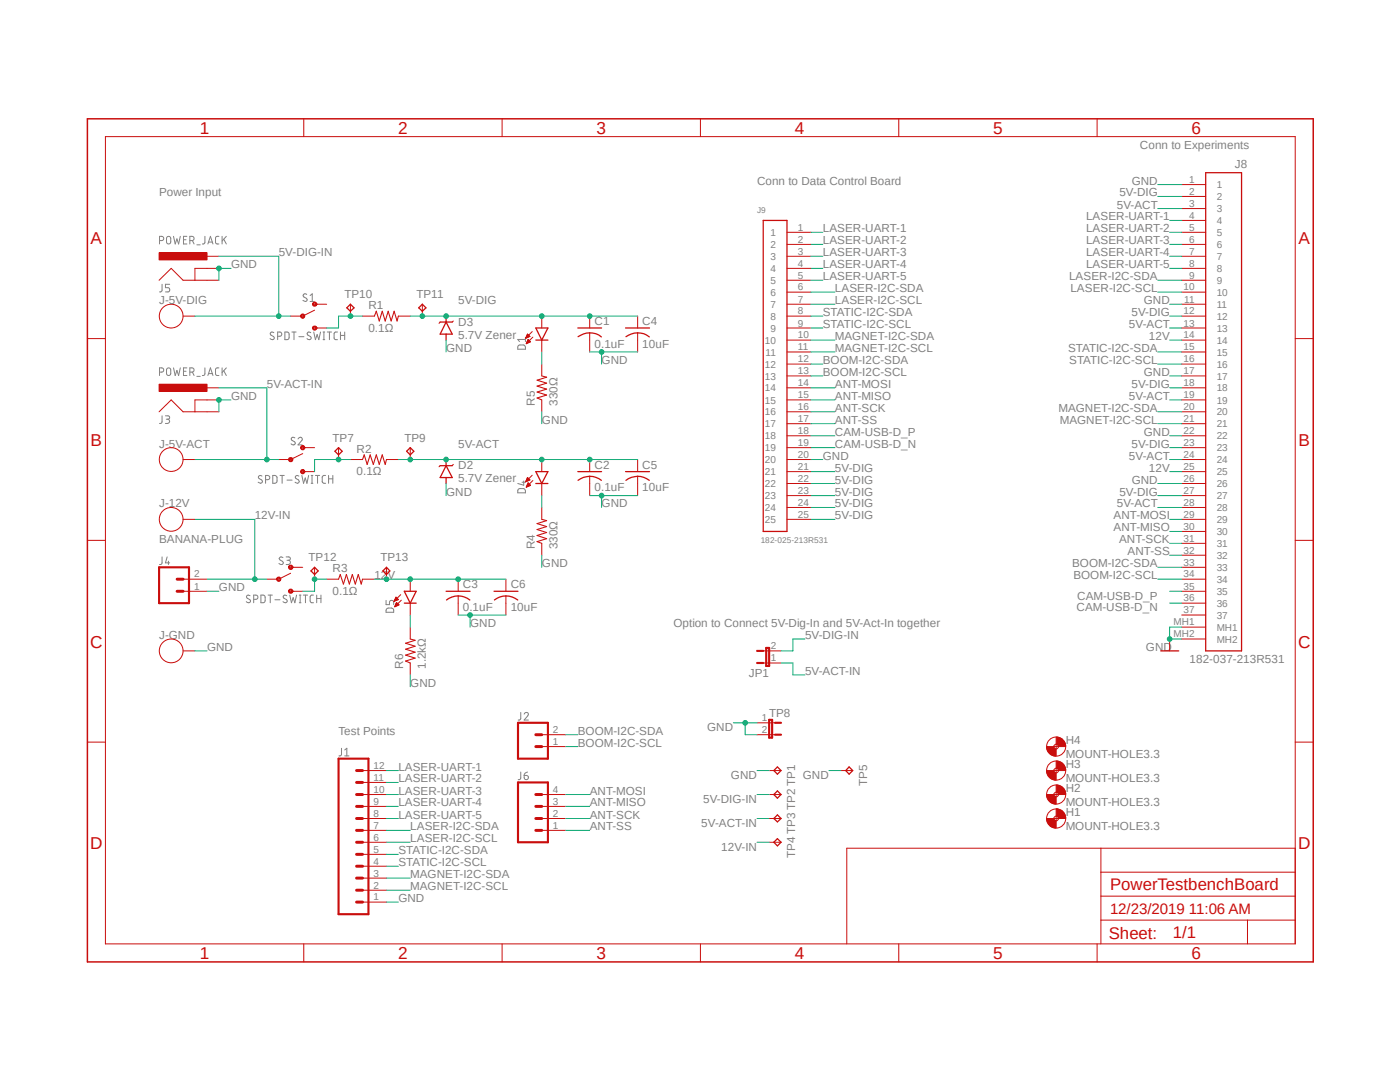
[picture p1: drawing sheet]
<svg xmlns="http://www.w3.org/2000/svg" width="279mm" height="216mm" viewBox="0 0 279 216" stroke-linecap="round" stroke-linejoin="round" font-family="sans-serif">
<path d="M16.9 23.4l245.5 169.1M262.4 23.4l-245.5 169.1" fill="none" stroke="#fff" stroke-width=".2"/>
<g fill="none" stroke="#808080" stroke-width=".2">
<path d="M31.8 48h.5a.42 .42 0 0 0 .4-.4 .42 .42 0 0 0-.4-.4h-.5v1.5M32.3 56.7v1.2a.38 .38 0 0 1-.5 .4M33.3 47.4a.43 .43 0 0 1 .5-.2 .43 .43 0 0 1 .3 .4v.7a.42 .42 0 0 1-.4 .4 .42 .42 0 0 1-.5-.4zM33.9 56.7h-.9v.7h.5a.43 .43 0 0 1 .4 .4 .43 .43 0 0 1-.4 .5h-.5M34.6 47.2l.4 1.5 .3-1 .3 1 .4-1.5M36.6 47.8h.5M37.3 47.2h-.7v1.5h.7M37.9 48h.4a.42 .42 0 0 0 .4-.4 .42 .42 0 0 0-.4-.4h-.4v1.5M38.4 48l.3 .7M39.3 48.9h.7M40.9 47.2v1.1a.38 .38 0 0 1-.5 .4M41.5 48.7l.5-1.5 .5 1.5"/>
<path d="M41.6 48.3h.8M43.7 47.2h-.5l-.2 .3 .1 1 .6 .2M44.3 47.2v1.5M44.7 47.8l.5 .9M45.2 47.2l-.9 .9M61.2 58.8a.38 .38 0 0 0-.6-.1 .38 .38 0 0 0 .1 .6l.4 .2a.34 .34 0 0 1 .2 .4 .34 .34 0 0 1-.3 .3l-.5-.3M61.9 59l.4-.4v1.6M31.8 74.3h.5a.42 .42 0 0 0 .4-.5 .42 .42 0 0 0-.4-.4h-.5v1.5M33.3 73.6a.43 .43 0 0 1 .5-.2 .43 .43 0 0 1 .3 .4v.7a.42 .42 0 0 1-.4 .4 .42 .42 0 0 1-.5-.4zM34.6 73.4l.4 1.5 .3-1 .3 1 .4-1.5M36.6 74.1h.5M37.3 73.4h-.7v1.5h.7"/>
<path d="M37.9 74.3h.4a.42 .42 0 0 0 .4-.5 .42 .42 0 0 0-.4-.4h-.4v1.5M38.4 74.3l.3 .6M39.3 75.1h.7M40.9 73.4v1.2a.38 .38 0 0 1-.5 .3M41.5 74.9l.5-1.5 .5 1.5M41.6 74.5h.8M43.7 73.4h-.5l-.2 .3 .1 1.1 .6 .1M44.3 73.4v1.5M44.7 74l.5 .9M45.2 73.4l-.9 .9M54.7 66.4a.42 .42 0 0 0-.5-.1 .42 .42 0 0 0-.3 .3l.2 .3 .5 .2a.34 .34 0 0 1 .1 .4 .34 .34 0 0 1-.3 .3l-.5-.2M55.4 67.1h.4a.42 .42 0 0 0 .5-.4 .42 .42 0 0 0-.5-.4h-.4v1.5"/>
<path d="M56.9 66.3h.6a1.22 1.22 0 0 1 .2 1.3l-.2 .1-.6 .1zM58.3 66.3h.8M58.7 66.3v1.5M59.6 67.2h1.1M61.9 60.2h.8M62 66.4a.42 .42 0 0 0-.4-.1 .42 .42 0 0 0-.3 .3l.2 .3 .4 .2a.34 .34 0 0 1 .2 .4 .34 .34 0 0 1-.3 .3l-.5-.2M62.6 66.3l.3 1.5 .4-1 .3 1 .4-1.5M64.5 66.3h.3M64.5 67.8h.3M64.6 66.3v1.5M65.3 66.3h.9M65.7 66.3v1.5"/>
<path d="M67.4 66.3h-.6l-.1 .3v1l.7 .2M67.9 66.3v1.5M67.9 66.9h.9M68.8 66.3v1.5M103.4 69a1.22 1.22 0 0 1 1.2-.1l.3 .4v.4h-1.6zM104.9 67.7h-1.6l.4 .5M104.9 67.3v.9M32.3 83v1.2a.38 .38 0 0 1-.5 .3M33 83h.5a.34 .34 0 0 1 .4 .3 .34 .34 0 0 1-.4 .4h-.3M33.4 83.7a.42 .42 0 0 1 .5 .4 .42 .42 0 0 1-.5 .4h-.4M52.3 95a.4 .4 0 0 0-.5-.1 .4 .4 0 0 0-.2 .5l.7 .5v.4a.51 .51 0 0 1-.8-.1M53 95.7h.4a.42 .42 0 0 0 .4-.4 .42 .42 0 0 0-.4-.4h-.4v1.5"/>
<path d="M54.4 94.9h.5l.3 .2a1.22 1.22 0 0 1-.1 1.3h-.7zM55.9 94.9h.8M56.3 94.9v1.5M57.3 95.8h1M58.8 87.4a.42 .42 0 0 0-.4-.1 .42 .42 0 0 0-.3 .3l.2 .3 .5 .2a.34 .34 0 0 1 .1 .4 .34 .34 0 0 1-.3 .3l-.5-.2M59.5 87.6a.42 .42 0 0 1 .6-.4 .42 .42 0 0 1 .1 .7l-.7 .9h.8M59.6 95a.42 .42 0 0 0-.4-.1 .42 .42 0 0 0-.3 .3l.2 .3 .5 .3 .1 .3-.3 .3-.5-.2M60.2 94.9l.4 1.5 .3-1 .4 1 .3-1.5M62.1 94.9h.3M62.1 96.4h.3M62.3 94.9v1.5M62.9 94.9h.9"/>
<path d="M63.4 94.9v1.5M65 94.9h-.4l-.3 .3v1.1l.7 .1M65.6 94.9v1.5M65.6 95.5h.8M66.4 94.9v1.5M103.4 97.7a1.22 1.22 0 0 1 1.2-.2l.3 .4v.4h-1.6zM104.2 96.2h.7M104.5 96v.8l-1.2-.3M32.3 111.1v1.2a.38 .38 0 0 1-.5 .3M33.4 111.1l-.4 1.2h.9M33.6 112v.6M49.9 118.9a.42 .42 0 0 0-.4-.1 .42 .42 0 0 0-.3 .3l.2 .3 .4 .2a.34 .34 0 0 1 .2 .4 .34 .34 0 0 1-.3 .3l-.6-.2"/>
<path d="M50.6 119.6h.5a.42 .42 0 0 0 .4-.4 .42 .42 0 0 0-.4-.5h-.5v1.6M52.1 118.7l.6 .1a1.22 1.22 0 0 1 .2 1.3l-.2 .1-.6 .1zM53.5 118.7h.9M53.9 118.7v1.6M54.9 119.7h1M56.5 111.3a.46 .46 0 0 0-.8 .2l.7 .5a.34 .34 0 0 1 .1 .4 .34 .34 0 0 1-.3 .2l-.5-.2M57.1 111.1h.5a.34 .34 0 0 1 .4 .4 .34 .34 0 0 1-.4 .3h-.3M57.2 118.9a.42 .42 0 0 0-.4-.1 .42 .42 0 0 0-.3 .3l.2 .3 .4 .2a.34 .34 0 0 1 .2 .4 .34 .34 0 0 1-.3 .3l-.5-.2M57.5 111.8a.42 .42 0 0 1 .5 .4 .42 .42 0 0 1-.5 .4h-.4M57.8 118.7l.4 1.6 .3-1 .3 1 .4-1.6M59.7 118.7h.4M59.9 118.7v1.6"/>
<path d="M60.5 118.7h.9M61 118.7v1.6M62.6 118.7l-.5 .1-.2 .3 .1 1 .6 .2M63.2 118.7v1.6M63.2 119.4h.9M64.1 118.7v1.6M77 119.8v.8h.7v-.5a.43 .43 0 0 1 .4-.3 .43 .43 0 0 1 .5 .3v.5M59.7 120.3h.4M77.1 121.5l.4-.2 .9 .1 .1 .1 .1 .7h-1.6zM68.2 149.3v1.2a.38 .38 0 0 1-.6 .3M68.8 150.8h.8M68.8 149.6l.4-.3v1.5"/>
<path d="M103.9 142.2v1.1a.38 .38 0 0 1-.5 .4M103.9 154.1v1.1a.38 .38 0 0 1-.5 .4M104.6 142.5a.43 .43 0 0 1 .4-.3 .43 .43 0 0 1 .5 .3l-.9 1.2h.9M104.6 154.7h.5a.43 .43 0 0 1 .4 .5 .43 .43 0 0 1-.5 .4 .43 .43 0 0 1-.4-.4zM105.3 154.1a.73 .73 0 0 0-.7 .6"/>
</g>
<g fill="none" stroke="#c90d0c" stroke-width=".2">
<path d="M21 27.3h237.5v161h-237.5zM60.6 23.7v3.6M100.2 23.7v3.6M139.8 23.7v3.6M179.4 23.7v3.6M218.9 23.7v3.6M235.8 36.8h4.8M235.8 39.2h4.8M157.1 46.4h4.7M157.1 48.8h4.7M157.1 51.1h4.7M157.1 53.6h4.7"/>
<path d="M157.1 55.9h4.7M157.1 58.3h4.7M235.8 41.6h4.8M235.8 44h4.8M235.8 46.4h4.8M235.8 48.8h4.8M235.8 51.1h4.8M235.8 53.6h4.8M235.8 55.9h4.8M235.8 58.3h4.8M17.4 67.6h3.6M36.5 63.1h2.4"/>
<path d="M41.3 79.8h-2.4v2.4M157.1 60.7h4.7M157.1 63.1h4.7M157.1 65.4h4.7M157.1 67.9h4.7M157.1 70.2h4.7M157.1 72.6h4.7M157.1 75h4.7M157.1 77.4h4.7M157.1 79.8h4.7M235.8 60.7h4.8M235.8 63.1h4.8"/>
<path d="M235.8 65.4h4.8M235.8 67.9h4.8M235.8 70.2h4.8M235.8 72.6h4.8M235.8 75h4.8M235.8 77.4h4.8M235.8 79.8h4.8M258.5 67.6h3.6M31.7 82.2l2.5-2.4 2.3 2.4h4.8M36.5 91.7h2.4M157.1 82.2h4.7M157.1 84.5h4.7"/>
<path d="M157.1 87h4.7M157.1 89.3h4.7M157.1 91.7h4.7M157.1 94.1h4.7M157.1 96.5h4.7M157.1 98.9h4.7M235.8 82.2h4.8M235.8 84.5h4.8M235.8 87h4.8M235.8 89.3h4.8M235.8 91.7h4.8M235.8 94.1h4.8"/>
<path d="M235.8 96.5h4.8M235.8 98.9h4.8M17.4 107.8h3.6M36.5 103.6h2.4M157.1 101.3h4.7M157.1 103.6h4.7M235.8 101.3h4.8M235.8 103.6h4.8M235.8 106h4.8M235.8 108.4h4.8M235.8 110.8h4.8M235.8 113.2h4.8"/>
<path d="M235.8 115.6h4.8M235.8 118h4.8M258.5 107.8h3.6M36.5 129.9h2.4M233.4 127.5v2.4M235.8 120.4h4.8M235.8 122.7h4.8M235.8 125.1h4.8M235.8 127.5h4.8M17.4 148.1h3.6M72.3 153.8h4.8M72.3 158.5h4.8"/>
<path d="M72.3 156.1h4.8M153.5 153.8h2.4M153.5 158.5h2.4M258.5 148.1h3.6M72.3 163.3h4.8M72.3 168.1h4.8M72.3 177.6h4.8M72.3 175.2h4.8M72.3 172.8h4.8M72.3 170.5h4.8M72.3 165.7h4.8M72.3 160.9h4.8"/>
<path d="M153.5 163.3h2.4M153.5 168.1h2.4M219.7 169.2v19.1M219.7 178.8h38.8M219.7 174h38.8M258.5 169.2h-89.5v19.1M60.6 188.3v3.6M72.3 180h4.8M100.2 188.3v3.6M139.8 188.3v3.6M179.4 188.3v3.6M218.9 188.3v3.6"/>
<path d="M219.7 183.6h38.8M249 183.6v4.7"/>
<circle cx="34.2" cy="63.1" r="2.37"/>
<circle cx="34.2" cy="91.7" r="2.37"/>
<circle cx="34.2" cy="103.6" r="2.37"/>
<circle cx="34.2" cy="129.9" r="2.37"/>
</g>
<path d="M240.6 34.5h7.2v95.4h-7.2zM152.3 44h4.8v62h-4.8zM231.6 129.9h3.6M154.4 153.8l.8-.8 .7 .8-.7 .7zM155.2 157.8l.7 .7-.7 .8-.8-.8zM155.2 162.6l.7 .7-.7 .7-.8-.7zM155.2 167.3l.7 .8-.7 .7-.8-.7z" fill="none" stroke="#c90d0c" stroke-width=".25"/>
<path d="M17.4 23.7h244.7v168.2h-244.7z" fill="none" stroke="#c90d0c" stroke-width=".3"/>
<path d="M67.6 151.4h5.9v31h-5.9z" fill="none" stroke="#c90d0c" stroke-width=".42"/>
<path d="M71.2 158.5h1.1M71.2 156.1h1.1M71.2 153.8h1.1M71.2 175.2h1.1M71.2 177.6h1.1M71.2 170.5h1.1M71.2 172.8h1.1M71.2 168.1h1.1M71.2 165.7h1.1M71.2 163.3h1.1M71.2 160.9h1.1M71.2 180h1.1" fill="none" stroke="#c90d0c" stroke-width=".59"/>
<path d="M31.7 76.7h9.6v1.4h-9.6z" fill-rule="evenodd" fill="#c90d0c"/>
<path d="M31.7 55.9l2.5-2.3 2.3 2.3h4.8M41.3 53.6h-2.4v2.3M31.7 76.7h9.6v1.4h-9.6zM41.3 79.8h2.4M41.3 77.4h2.4M41.3 82.2h2.4M36.5 118h4.8M36.5 115.6h4.8" fill="none" stroke="#c90d0c" stroke-width=".2"/>
<path d="M31.7 113.2h6v7.2h-6z" fill="none" stroke="#c90d0c" stroke-width=".42"/>
<path d="M35.3 115.6h1.2M35.3 118h1.2" fill="none" stroke="#c90d0c" stroke-width=".59"/>
<path d="M31.7 50.4h9.6v1.5h-9.6z" fill-rule="evenodd" fill="#c90d0c"/>
<g fill="none" stroke="#c90d0c" stroke-width=".2">
<path d="M31.7 50.4h9.6v1.5h-9.6zM41.3 53.6h2.4M41.3 55.9h2.4M41.3 51.1h2.4M62.8 61.9l-2.4 1.2M62.8 65.4h.6M62.8 60.7h.6M72.3 63.1h2.4M79.5 63.1h2.4M69.9 91.7h2.4M77.1 91.7h2.4M65.2 115.6h2.4"/>
<path d="M72.3 115.6h2.4M151.1 144.2h3.6M151.1 146.6h3.6M167.8 153.8h2.4"/>
</g>
<path d="M74.7 63.1l.4-1 .6 2 .6-2 .6 2 .6-2 .6 2 .6-2 .5 2 .3-1M72.3 91.7l.4-.9 .6 1.9 .6-1.9 .6 1.9 .6-1.9 .6 1.9 .6-1.9 .6 1.9 .2-1M67.6 115.6l.3-1 .6 1.9 .6-1.9 .6 1.9 .6-1.9 .6 1.9 .6-1.9 .6 1.9 .2-.9" fill="none" stroke="#c90d0c" stroke-width=".21"/>
<path d="M153.5 143.6h.6v3.6h-.6zM154.7 144.2h1.2M154.7 146.6h1.2" fill="none" stroke="#c90d0c" stroke-width=".42"/>
<path d="M169.5 153l.7 .8-.7 .7-.7-.7z" fill="none" stroke="#c90d0c" stroke-width=".25"/>
<path d="M62.4 60.5l.3-.2 .5 .2v.5l-.3 .1-.5-.1v-.3h.2l.1-.2h.3v.2l-.3 .2-.1-.2h-.2z" fill-rule="evenodd" fill="#c90d0c"/>
<path d="M62.4 60.5l.3-.2 .5 .2v.5l-.3 .1-.5-.1v-.3h.2l.1-.2h.3v.2l-.3 .2-.1-.2h-.2z" fill="none" stroke="#c90d0c" stroke-width=".2"/>
<path d="M62.4 65.2l.3-.1 .5 .1v.5l-.5 .2-.3-.5h.2l.1-.2 .3 .2v.2l-.3 .1-.1-.3h-.2z" fill-rule="evenodd" fill="#c90d0c"/>
<path d="M62.4 65.2l.3-.1 .5 .1v.5l-.5 .2-.3-.5h.2l.1-.2 .3 .2v.2l-.3 .1-.1-.3h-.2z" fill="none" stroke="#c90d0c" stroke-width=".2"/>
<path d="M60.1 62.8l.4-.1 .3 .4-.1 .2-.4 .2-.3-.4 .3-.2 .4 .2-.4 .2-.3-.2z" fill-rule="evenodd" fill="#c90d0c"/>
<path d="M58 63.1h2.4M60.1 62.8l.4-.1 .3 .4-.1 .2-.4 .2-.3-.4 .3-.2 .4 .2-.4 .2-.3-.2zM62.8 65.4h2.4M62.8 60.7h2.4M60.4 90.5l-2.4 1.2M60.4 94.1h.6M60.4 89.3h.6" fill="none" stroke="#c90d0c" stroke-width=".2"/>
<path d="M60.1 89.1l.4-.2 .3 .4-.1 .3-.4 .1-.3-.4 .3-.2 .4 .2-.2 .3h-.2l-.1-.3h-.2z" fill-rule="evenodd" fill="#c90d0c"/>
<path d="M60.1 89.1l.4-.2 .3 .4-.1 .3-.4 .1-.3-.4 .3-.2 .4 .2-.2 .3h-.2l-.1-.3h-.2z" fill="none" stroke="#c90d0c" stroke-width=".2"/>
<path d="M60.1 93.9l.4-.2 .3 .4-.1 .3-.4 .1-.3-.4h.2l.1-.2h.2l.2 .2-.4 .2-.3-.2z" fill-rule="evenodd" fill="#c90d0c"/>
<path d="M60.1 93.9l.4-.2 .3 .4-.1 .3-.4 .1-.3-.4h.2l.1-.2h.2l.2 .2-.4 .2-.3-.2z" fill="none" stroke="#c90d0c" stroke-width=".2"/>
<path d="M57.7 91.4l.2-.1 .5 .1v.5l-.5 .2-.3-.4h.2l.2-.2 .3 .2-.1 .2h-.2l-.2-.2h-.2z" fill-rule="evenodd" fill="#c90d0c"/>
<path d="M55.6 91.7h2.4M57.7 91.4l.2-.1 .5 .1v.5l-.5 .2-.3-.4h.2l.2-.2 .3 .2-.1 .2h-.2l-.2-.2h-.2zM60.4 94.1h2.4M60.4 89.3h2.4M58 114.4l-2.4 1.2M58 118h.6M58 113.2h.6" fill="none" stroke="#c90d0c" stroke-width=".2"/>
<path d="M57.7 112.9l.5-.1 .3 .4-.1 .3-.5 .1-.3-.4h.2l.2-.3 .2 .1v.3l-.2 .1-.2-.2h-.2z" fill-rule="evenodd" fill="#c90d0c"/>
<path d="M57.7 112.9l.5-.1 .3 .4-.1 .3-.5 .1-.3-.4h.2l.2-.3 .2 .1v.3l-.2 .1-.2-.2h-.2z" fill="none" stroke="#c90d0c" stroke-width=".2"/>
<path d="M57.7 117.7l.5-.1 .3 .4-.1 .2-.2 .2-.5-.2-.1-.2h.2l.2-.3 .2 .1 .1 .2-.3 .2-.2-.2h-.2z" fill-rule="evenodd" fill="#c90d0c"/>
<path d="M57.7 117.7l.5-.1 .3 .4-.1 .2-.2 .2-.5-.2-.1-.2h.2l.2-.3 .2 .1 .1 .2-.3 .2-.2-.2h-.2z" fill="none" stroke="#c90d0c" stroke-width=".2"/>
<path d="M55.3 115.3l.5-.2 .2 .5v.2l-.5 .2-.3-.4 .3-.2 .4 .2-.1 .1-.3 .1-.1-.2h-.2z" fill-rule="evenodd" fill="#c90d0c"/>
<path d="M53.3 115.6h2.3M55.3 115.3l.5-.2 .2 .5v.2l-.5 .2-.3-.4 .3-.2 .4 .2-.1 .1-.3 .1-.1-.2h-.2zM58 118h2.4M58 113.2h2.4" fill="none" stroke="#c90d0c" stroke-width=".2"/>
<path d="M210.8 161.4a1.85 1.85 0 0 1 1.9 1.9h-1.5v-.2l-.4-.3z" fill-rule="evenodd" fill="#c90d0c"/>
<path d="M210.8 161.4a1.85 1.85 0 0 1 1.9 1.9h-1.5v-.2l-.4-.3z" fill="none" stroke="#c90d0c" stroke-width=".2"/>
<path d="M208.9 163.3h1.4l.2 .4 .3 .1v1.4a1.84 1.84 0 0 1-1.9-1.9z" fill-rule="evenodd" fill="#c90d0c"/>
<g fill="none" stroke="#c90d0c" stroke-width=".2">
<path d="M208.9 163.3h1.4l.2 .4 .3 .1v1.4a1.84 1.84 0 0 1-1.9-1.9zM210.3 163.3h.9M210.8 162.8v1"/>
<circle cx="210.8" cy="163.3" r="1.91"/>
<circle cx="210.8" cy="163.3" r=".46"/>
</g>
<path d="M210.8 156.6a1.84 1.84 0 0 1 1.9 1.9h-1.5l-.2-.4h-.2z" fill-rule="evenodd" fill="#c90d0c"/>
<path d="M210.8 156.6a1.84 1.84 0 0 1 1.9 1.9h-1.5l-.2-.4h-.2z" fill="none" stroke="#c90d0c" stroke-width=".2"/>
<path d="M208.9 158.5h1.4l.2 .5h.3v1.4a1.84 1.84 0 0 1-1.9-1.9z" fill-rule="evenodd" fill="#c90d0c"/>
<g fill="none" stroke="#c90d0c" stroke-width=".2">
<path d="M208.9 158.5h1.4l.2 .5h.3v1.4a1.84 1.84 0 0 1-1.9-1.9zM210.3 158.5h.9M210.8 158.1v.9"/>
<circle cx="210.8" cy="158.5" r="1.91"/>
<circle cx="210.8" cy="158.5" r=".46"/>
</g>
<path d="M210.8 151.8a1.84 1.84 0 0 1 1.9 2h-1.5l-.2-.5h-.2z" fill-rule="evenodd" fill="#c90d0c"/>
<path d="M210.8 151.8a1.84 1.84 0 0 1 1.9 2h-1.5l-.2-.5h-.2z" fill="none" stroke="#c90d0c" stroke-width=".2"/>
<path d="M208.9 153.8h1.4l.2 .4h.3v1.5a1.84 1.84 0 0 1-1.9-1.9z" fill-rule="evenodd" fill="#c90d0c"/>
<g fill="none" stroke="#c90d0c" stroke-width=".2">
<path d="M208.9 153.8h1.4l.2 .4h.3v1.5a1.84 1.84 0 0 1-1.9-1.9zM210.3 153.8h.9M210.8 153.3v.9"/>
<circle cx="210.8" cy="153.8" r="1.91"/>
<circle cx="210.8" cy="153.8" r=".46"/>
</g>
<path d="M210.8 147.1a1.84 1.84 0 0 1 1.9 1.9h-1.5l-.2-.4-.2-.1z" fill-rule="evenodd" fill="#c90d0c"/>
<path d="M210.8 147.1a1.84 1.84 0 0 1 1.9 1.9h-1.5l-.2-.4-.2-.1z" fill="none" stroke="#c90d0c" stroke-width=".2"/>
<path d="M208.9 149h1.4l.1 .2 .4 .3v1.4a1.84 1.84 0 0 1-1.9-1.9z" fill-rule="evenodd" fill="#c90d0c"/>
<g fill="none" stroke="#c90d0c" stroke-width=".2">
<path d="M69.9 60.7v2.4M84.3 60.7v2.4M104.9 67.5h.1M105 67.4h.2M105 67.3h.4M105 67.2h.5M105.1 67.1h.6M105.1 68.5h.1M105.1 68.4h.3M105.2 67h.4M105.2 66.9h.3M105.2 68.3h.4"/>
<path d="M105.2 68.2h.5M105.2 66.8h.3M105.2 68.2h.6M105.2 66.8h.2M105.2 68.1h.5M105.3 68h.4M105.3 67.9h.3M105.3 67.9h.2M105.4 67.8h.1M105.4 67.7l.5 .5-.9 .4zM105.7 67.1l-.4-.4-.4 .8M105.7 67.1l-.8 .4"/>
<path d="M106.2 66.2l-1.3 1.3M106.3 67.3l-1.3 1.3M108.1 63.1v2.3M108.1 67.9v2.3M108.1 72.6v2.4M108.1 79.8v2.4M117.7 63.1v2.3M117.7 66.4v3.8M127.3 63.1v2.3M127.3 66.4v3.8M67.6 89.3v2.4M81.9 89.3v2.4"/>
<path d="M104.9 96.1h.2M105 96h.2M105 95.9h.4M105 95.8h.6M105 97.2h.1M105.1 95.8h.6M105.1 97.1h.2M105.1 95.7h.6M105.1 97h.4M105.2 95.6h.4M105.2 96.9h.4M105.2 95.5h.3"/>
<path d="M105.2 95.4h.2M105.2 96.9h.6M105.2 96.8h.6M105.2 95.3h.1M105.2 96.7h.5M105.3 96.6h.4M105.3 96.6h.3M105.4 96.5h.1M105.4 96.4h.1M105.4 96.4l.5 .5-.9 .3zM105.7 95.8l-.4-.5-.4 .8M105.7 95.8l-.8 .3"/>
<path d="M106.2 94.8l-1.3 1.3M106.3 95.9l-1.3 1.3M108.1 91.7v2.4M108.1 96.5v2.4M117.7 91.7v2.4M117.7 95v3.9M127.3 91.7v2.4M127.3 95v3.9M62.8 113.2v2.4M77.1 113.2v2.4M78.7 120h.1M78.7 119.9h.2"/>
<path d="M78.7 119.8h.4M78.8 119.7h.4M78.8 119.7h.7M78.8 119.6h.7M78.9 119.5h.5M78.9 119.4h.4M79 119.3h.2M79 119.3h.1M79 119.2h.1M79 119.2l-.3 .8M79 119.2l.5 .4-.8 .4M80 118.7l-1.3 1.3"/>
<path d="M80.1 119.8l-1.3 1.3M81.9 115.6v2.4M91.4 115.6v2.4M91.4 118.9v3.8M101 115.6v2.4M101 118.9v3.8M108.1 101.3v2.3M108.1 108.4v2.4M78.8 121h.1M78.8 120.9h.3M78.9 120.9h.4M78.9 120.8h.6"/>
<path d="M79 120.7h.6M79 120.6h.5M79 120.5h.5M79 120.4h.4M79.1 120.4h.2M79.1 120.2l.5 .5-.8 .4zM79.1 120.3h.1M81.9 120.4v2.3M81.9 125.1v2.4M81.9 132.3v2.4M152.3 132.3h3.6M152.3 129.9h3.6"/>
<path d="M108.1 149h4.8M108.1 146.6h4.8M108.1 158.5h4.8M208.9 149h1.4l.1 .2 .4 .3v1.4a1.84 1.84 0 0 1-1.9-1.9zM210.3 149h.9M210.8 148.5v1M108.1 165.7h4.8M108.1 163.3h4.8M108.1 160.9h4.8"/>
<circle cx="210.8" cy="149" r="1.91"/>
<circle cx="210.8" cy="149" r=".46"/>
</g>
<g fill="none" stroke="#c90d0c" stroke-width=".25">
<path d="M69.2 61.4l.7-.7 .8 .7-.8 .7zM83.6 61.4l.7-.7 .7 .7-.7 .7zM87.8 64.3h2.5M89 63.1v1.2M89 66.7v1.2M89 64.3l1.3 2.4h-2.5zM106.9 65.4h2.4l-1.2 2.5zM106.9 67.9h2.4M115.3 65.4h4.8M115.4 67.2a3.9 3.9 0 0 1 4.6 0M124.8 65.4h4.8M124.9 67.2a3.9 3.9 0 0 1 4.7 0"/>
<path d="M66.8 90l.8-.7 .7 .7-.7 .8zM81.2 90l.7-.7 .7 .7-.7 .8zM87.8 92.9h2.5M89 92.9l1.3 2.4h-2.5zM89 91.7v1.2M89 95.3v1.2M106.9 94.1h2.4l-1.2 2.4zM106.9 96.5h2.4M115.3 94.1h4.8M115.4 95.8a3.8 3.8 0 0 1 4.6 0M124.8 94.1h4.8M124.9 95.8a3.8 3.8 0 0 1 4.7 0"/>
<path d="M62.1 113.9l.7-.7 .7 .7-.7 .7zM76.4 113.9l.7-.7 .7 .7-.7 .7zM80.7 118h2.4l-1.2 2.4zM89 118h4.8M89.1 119.7a3.8 3.8 0 0 1 4.7 0M98.6 118h4.8M98.7 119.7a3.8 3.8 0 0 1 4.6 0M80.7 120.4h2.4"/>
</g>
<path d="M151.1 132.3h1.2M151.1 129.9h1.2M152.9 129.3h.6v3.6h-.6zM103.4 144.2h5.9v7.2h-5.9zM103.4 156.1h5.9v12h-5.9z" fill="none" stroke="#c90d0c" stroke-width=".42"/>
<path d="M106.9 146.6h1.2M106.9 149h1.2M106.9 158.5h1.2M106.9 160.9h1.2M106.9 163.3h1.2M106.9 165.7h1.2" fill="none" stroke="#c90d0c" stroke-width=".59"/>
<path d="M87.8 64.3l-.2 .2M90.5 64.1l-.2 .2M108.1 75l1 .3-1.9 .6 1.9 .6-1.9 .5 1.9 .6-1.9 .6 1.9 .6-1.9 .6 .9 .4M87.8 92.9l-.2 .2M90.5 92.7l-.2 .2M108.1 103.6l1 .3-1.9 .6 1.9 .6-1.9 .6 1.9 .6-1.9 .5 1.9 .7-1.9 .6 .9 .3M81.9 127.5l.9 .3-1.9 .6 1.9 .5-1.9 .6 1.9 .6-1.9 .6 1.9 .6-1.9 .6 1 .4" fill="none" stroke="#c90d0c" stroke-width=".21"/>
<path d="M231.1 36.8h4.7M233.4 60.7h2.4M233.4 75h2.4M161.8 91.7h2.4M231.1 96.5h4.7M233.4 87h2.4M235.8 125.1h-2.4v2.4h2.4" fill="none" stroke="#0dab76" stroke-width=".2"/>
<circle cx="233.4" cy="127.5" r=".46" fill="#0dab76"/>
<g fill="none" stroke="#0dab76" stroke-width=".2">
<path d="M46.1 53.6h-2.4v2.3M38.9 129.9h2.4M151.1 153.8h2.4"/>
<circle cx="233.4" cy="127.5" r=".46"/>
</g>
<circle cx="43.7" cy="53.6" r=".46" fill="#0dab76"/>
<g fill="none" stroke="#0dab76" stroke-width=".2">
<path d="M46.1 79.8h-2.4v2.4"/>
<circle cx="43.7" cy="53.6" r=".46"/>
</g>
<circle cx="43.7" cy="79.8" r=".46" fill="#0dab76"/>
<g fill="none" stroke="#0dab76" stroke-width=".2">
<path d="M41.3 118h2.4M146.3 144.2h4.8M148.7 144.2v2.4h2.4"/>
<circle cx="43.7" cy="79.8" r=".46"/>
</g>
<circle cx="148.7" cy="144.2" r=".46" fill="#0dab76"/>
<g fill="none" stroke="#0dab76" stroke-width=".2">
<path d="M89 67.9v2.3M89 96.5v2.4M108.1 82.2v2.3M108.1 110.8v2.4M81.9 134.7v2.3M91.4 122.7h9.6M93.8 122.7v2.4M165.4 153.8h2.4M77.1 180h2.4"/>
<circle cx="148.7" cy="144.2" r=".46"/>
</g>
<circle cx="93.8" cy="122.7" r=".46" fill="#0dab76"/>
<g fill="none" stroke="#0dab76" stroke-width=".2">
<path d="M117.7 98.9h9.6M120.1 98.9v2.4"/>
<circle cx="93.8" cy="122.7" r=".46"/>
</g>
<circle cx="120.1" cy="98.9" r=".46" fill="#0dab76"/>
<g fill="none" stroke="#0dab76" stroke-width=".2">
<path d="M117.7 70.2h9.6M120.1 70.2v2.4"/>
<circle cx="120.1" cy="98.9" r=".46"/>
</g>
<circle cx="120.1" cy="70.2" r=".46" fill="#0dab76"/>
<g fill="none" stroke="#0dab76" stroke-width=".2">
<path d="M231.1 39.2h4.7M161.8 46.4h2.4M161.8 48.8h2.4M161.8 51.1h2.4M161.8 53.6h2.4M161.8 55.9h2.4M161.8 58.3h4.8M231.1 55.9h4.7M231.1 58.3h4.7M233.4 44h2.4M233.4 46.4h2.4M233.4 48.8h2.4"/>
<path d="M233.4 51.1h2.4M233.4 53.6h2.4M81.9 63.1h7.1M161.8 60.7h4.8M161.8 63.1h2.4M161.8 70.2h4.8M161.8 65.4h2.4M161.8 72.6h2.4M161.8 67.9h4.8M161.8 75h2.4M161.8 77.4h4.8M161.8 79.8h4.8"/>
<path d="M231.1 70.2h4.7M231.1 72.6h4.7M233.4 63.1h2.4M233.4 77.4h2.4M161.8 82.2h4.8M161.8 84.5h4.8M161.8 87h4.8M161.8 94.1h4.8M161.8 96.5h4.8M231.1 82.2h4.7M231.1 84.5h4.7M231.1 98.9h4.7"/>
<path d="M233.4 89.3h2.4M161.8 101.3h4.8M231.1 113.2h4.7M231.1 115.6h4.7M233.4 103.6h2.4M233.4 106h2.4M233.4 108.4h2.4M233.4 110.8h2.4M233.4 118h2.4M77.1 153.8h2.4M77.1 156.1h2.4M77.1 158.5h2.4"/>
<path d="M112.9 158.5h4.8M112.9 146.6h2.4M112.9 149h2.4M77.1 160.9h2.4M77.1 163.3h2.4M77.1 165.7h4.8M77.1 168.1h4.8M77.1 170.5h2.4M77.1 172.8h2.4M77.1 175.2h4.8M77.1 177.6h4.8M112.9 160.9h4.8"/>
<path d="M112.9 163.3h4.8M112.9 165.7h4.8"/>
<circle cx="120.1" cy="70.2" r=".46"/>
</g>
<circle cx="84.3" cy="63.1" r=".46" fill="#0dab76"/>
<g fill="none" stroke="#0dab76" stroke-width=".2">
<path d="M89 63.1h19.1"/>
<circle cx="84.3" cy="63.1" r=".46"/>
</g>
<circle cx="89" cy="63.1" r=".46" fill="#0dab76"/>
<g fill="none" stroke="#0dab76" stroke-width=".2">
<path d="M108.1 63.1h19.2"/>
<circle cx="89" cy="63.1" r=".46"/>
</g>
<circle cx="117.7" cy="63.1" r=".46" fill="#0dab76"/>
<circle cx="117.7" cy="63.1" r=".46" fill="none" stroke="#0dab76" stroke-width=".2"/>
<circle cx="108.1" cy="63.1" r=".46" fill="#0dab76"/>
<g fill="none" stroke="#0dab76" stroke-width=".2">
<path d="M231.1 41.6h4.7M233.4 65.4h2.4M233.4 79.8h2.4M79.5 91.7h9.5M161.8 98.9h4.8M233.4 91.7h2.4M161.8 103.6h4.8M231.1 101.3h4.7"/>
<circle cx="108.1" cy="63.1" r=".46"/>
</g>
<circle cx="81.9" cy="91.7" r=".46" fill="#0dab76"/>
<g fill="none" stroke="#0dab76" stroke-width=".2">
<path d="M89 91.7h19.1"/>
<circle cx="81.9" cy="91.7" r=".46"/>
</g>
<circle cx="89" cy="91.7" r=".46" fill="#0dab76"/>
<g fill="none" stroke="#0dab76" stroke-width=".2">
<path d="M108.1 91.7h9.6"/>
<circle cx="89" cy="91.7" r=".46"/>
</g>
<circle cx="108.1" cy="91.7" r=".46" fill="#0dab76"/>
<g fill="none" stroke="#0dab76" stroke-width=".2">
<path d="M117.7 91.7h9.6"/>
<circle cx="108.1" cy="91.7" r=".46"/>
</g>
<circle cx="117.7" cy="91.7" r=".46" fill="#0dab76"/>
<g fill="none" stroke="#0dab76" stroke-width=".2">
<path d="M233.4 67.9h2.4M233.4 94.1h2.4M74.7 115.6h7.2"/>
<circle cx="117.7" cy="91.7" r=".46"/>
</g>
<circle cx="77.1" cy="115.6" r=".46" fill="#0dab76"/>
<g fill="none" stroke="#0dab76" stroke-width=".2">
<path d="M81.9 115.6h9.5"/>
<circle cx="77.1" cy="115.6" r=".46"/>
</g>
<circle cx="81.9" cy="115.6" r=".46" fill="#0dab76"/>
<g fill="none" stroke="#0dab76" stroke-width=".2">
<path d="M91.4 115.6h9.6"/>
<circle cx="81.9" cy="115.6" r=".46"/>
</g>
<circle cx="91.4" cy="115.6" r=".46" fill="#0dab76"/>
<g fill="none" stroke="#0dab76" stroke-width=".2">
<path d="M43.7 51.1h11.9v12M38.9 63.1h19.1M161.8 89.3h4.8M233.4 120.4h2.4"/>
<circle cx="91.4" cy="115.6" r=".46"/>
</g>
<circle cx="55.6" cy="63.1" r=".46" fill="#0dab76"/>
<g fill="none" stroke="#0dab76" stroke-width=".2">
<path d="M43.7 77.4h9.6v14.3M38.9 91.7h16.7M160.7 127.5h-2.5v2.4h-2.3M151.1 158.5h2.4"/>
<circle cx="55.6" cy="63.1" r=".46"/>
</g>
<circle cx="53.3" cy="91.7" r=".46" fill="#0dab76"/>
<g fill="none" stroke="#0dab76" stroke-width=".2">
<path d="M38.9 103.6h11.9v12M41.3 115.6h12M155.9 132.3h2.3v2.4h2.5M151.1 163.3h2.4"/>
<circle cx="53.3" cy="91.7" r=".46"/>
</g>
<circle cx="50.8" cy="115.6" r=".46" fill="#0dab76"/>
<g fill="none" stroke="#0dab76" stroke-width=".2">
<path d="M72.3 63.1h-4.7v2.3h-2.4M151.1 168.1h2.4"/>
<circle cx="50.8" cy="115.6" r=".46"/>
</g>
<circle cx="69.9" cy="63.1" r=".46" fill="#0dab76"/>
<g fill="none" stroke="#0dab76" stroke-width=".2">
<path d="M69.9 91.7h-7.1v2.4"/>
<circle cx="69.9" cy="63.1" r=".46"/>
</g>
<circle cx="67.6" cy="91.7" r=".46" fill="#0dab76"/>
<g fill="none" stroke="#0dab76" stroke-width=".2">
<path d="M65.2 115.6h-2.4v2.4h-2.4"/>
<circle cx="67.6" cy="91.7" r=".46"/>
</g>
<circle cx="62.8" cy="115.6" r=".46" fill="#0dab76"/>
<g fill="none" stroke="#0dab76" stroke-width=".2">
<path d="M108.1 70.2v2.4M108.1 98.9v2.4M81.9 122.7v2.4"/>
<circle cx="62.8" cy="115.6" r=".46"/>
</g>
<g font-size="3.4" fill="#c90d0c">
<text x="39.9" y="26.7">1</text>
<text x="79.5" y="26.7">2</text>
<text x="119" y="26.7">3</text>
<text x="158.6" y="26.7">4</text>
<text x="198.2" y="26.7">5</text>
<text x="237.8" y="26.7">6</text>
<text x="18.1" y="48.6">A</text>
<text x="259.2" y="48.6">A</text>
<text x="18.1" y="88.9">B</text>
<text x="259.2" y="88.9">B</text>
<text x="18" y="129.2">C</text>
<text x="259.1" y="129.2">C</text>
<text x="18" y="169.5">D</text>
<text x="259.1" y="169.5">D</text>
<text x="39.9" y="191.4">1</text>
<text x="79.5" y="191.4">2</text>
<text x="119" y="191.4">3</text>
<text x="158.6" y="191.4">4</text>
<text x="198.2" y="191.4">5</text>
<text x="237.8" y="191.4">6</text>
</g>
<g font-size="3.3" fill="#c90d0c">
<text x="221.5" y="177.6">PowerTestbenchBoard</text>
<text x="221.3" y="187.3">Sheet:</text>
<text x="234.1" y="187.2">1/1</text>
</g>
<text font-size="3" fill="#c90d0c" x="221.5" y="182.4">12/23/2019 11:06 AM</text>
<g font-size="2.3" fill="#808080">
<text x="227.5" y="29.7">Conn to Experiments</text>
<text x="246.5" y="33.5">J8</text>
<text x="31.8" y="39.2">Power Input</text>
<text x="151.1" y="36.8">Conn to Data Control Board</text>
<text x="222.9" y="41.6">5V-ACT</text>
<text x="223.4" y="39.2">5V-DIG</text>
<text x="225.9" y="36.8">GND</text>
<text x="164.2" y="46.4">LASER-UART-1</text>
<text x="216.8" y="44">LASER-UART-1</text>
<text x="216.8" y="46.4">LASER-UART-2</text>
<text x="46.1" y="53.6">GND</text>
<text x="55.6" y="51.1">5V-DIG-IN</text>
<text x="164.2" y="48.8">LASER-UART-2</text>
<text x="164.2" y="51.1">LASER-UART-3</text>
<text x="164.2" y="53.6">LASER-UART-4</text>
<text x="216.8" y="48.8">LASER-UART-3</text>
<text x="216.8" y="51.1">LASER-UART-4</text>
<text x="216.8" y="53.6">LASER-UART-5</text>
<text x="68.8" y="59.5">TP10</text>
<text x="83.1" y="59.5">TP11</text>
<text x="164.2" y="55.9">LASER-UART-5</text>
<text x="166.6" y="58.3">LASER-I2C-SDA</text>
<text x="213.4" y="55.9">LASER-I2C-SDA</text>
<text x="213.6" y="58.3">LASER-I2C-SCL</text>
<text x="31.8" y="60.7">J-5V-DIG</text>
<text x="73.5" y="61.7">R1</text>
<text x="91.4" y="65">D3</text>
<text x="91.4" y="60.7">5V-DIG</text>
<text x="118.7" y="64.9">C1</text>
<text x="128.2" y="64.9">C4</text>
<text x="164.2" y="63.1">STATIC-I2C-SDA</text>
<text x="164.2" y="65.4">STATIC-I2C-SCL</text>
<text x="166.6" y="60.7">LASER-I2C-SCL</text>
<text x="225.3" y="65.4">5V-ACT</text>
<text x="225.8" y="63.1">5V-DIG</text>
<text x="228.3" y="60.7">GND</text>
<text x="73.5" y="66.2">0.1Ω</text>
<text x="89" y="70.2">GND</text>
<text x="91.4" y="67.7">5.7V Zener</text>
<text x="118.7" y="69.4">0.1uF</text>
<text x="128.2" y="69.4">10uF</text>
<text x="166.6" y="67.9">MAGNET-I2C-SDA</text>
<text x="166.6" y="70.2">MAGNET-I2C-SCL</text>
<text x="213.2" y="70.2">STATIC-I2C-SDA</text>
<text x="229.3" y="67.9">12V</text>
<text x="53.3" y="77.4">5V-ACT-IN</text>
<text x="120.1" y="72.6">GND</text>
<text x="164.2" y="72.6">BOOM-I2C-SDA</text>
<text x="164.2" y="75">BOOM-I2C-SCL</text>
<text x="166.6" y="77.4">ANT-MOSI</text>
<text x="213.4" y="72.6">STATIC-I2C-SCL</text>
<text x="225.8" y="77.4">5V-DIG</text>
<text x="228.3" y="75">GND</text>
<text x="46.1" y="79.8">GND</text>
<text x="106.7" y="81" transform="rotate(-90 106.7 81)">R5</text>
<text x="111.3" y="81" transform="rotate(-90 111.3 81)">330Ω</text>
<text x="166.6" y="79.8">ANT-MISO</text>
<text x="166.6" y="82.2">ANT-SCK</text>
<text x="211.2" y="82.2">MAGNET-I2C-SDA</text>
<text x="225.3" y="79.8">5V-ACT</text>
<text x="31.8" y="89.3">J-5V-ACT</text>
<text x="66.4" y="88.1">TP7</text>
<text x="80.7" y="88.1">TP9</text>
<text x="91.4" y="89.3">5V-ACT</text>
<text x="108.2" y="84.5">GND</text>
<text x="166.6" y="84.5">ANT-SS</text>
<text x="166.6" y="87">CAM-USB-D_P</text>
<text x="166.6" y="89.3">CAM-USB-D_N</text>
<text x="211.5" y="84.5">MAGNET-I2C-SCL</text>
<text x="225.8" y="89.3">5V-DIG</text>
<text x="228.3" y="87">GND</text>
<text x="71.2" y="94.8">0.1Ω</text>
<text x="71.2" y="90.3">R2</text>
<text x="91.4" y="93.6">D2</text>
<text x="118.7" y="93.5">C2</text>
<text x="128.2" y="93.5">C5</text>
<text x="164.2" y="91.7">GND</text>
<text x="166.6" y="94.1">5V-DIG</text>
<text x="225.3" y="91.7">5V-ACT</text>
<text x="229.3" y="94.1">12V</text>
<text x="31.8" y="101.3">J-12V</text>
<text x="89" y="98.9">GND</text>
<text x="91.4" y="96.3">5.7V Zener</text>
<text x="118.7" y="98">0.1uF</text>
<text x="120.1" y="101.3">GND</text>
<text x="128.2" y="98">10uF</text>
<text x="166.6" y="96.5">5V-DIG</text>
<text x="166.6" y="101.3">5V-DIG</text>
<text x="166.6" y="98.9">5V-DIG</text>
<text x="222.9" y="101.3">5V-ACT</text>
<text x="223.4" y="98.9">5V-DIG</text>
<text x="225.9" y="96.5">GND</text>
<text x="50.8" y="103.6">12V-IN</text>
<text x="166.6" y="103.6">5V-DIG</text>
<text x="222.3" y="103.6">ANT-MOSI</text>
<text x="222.3" y="106">ANT-MISO</text>
<text x="31.8" y="108.4">BANANA-PLUG</text>
<text x="61.6" y="112">TP12</text>
<text x="75.9" y="112">TP13</text>
<text x="106.7" y="109.6" transform="rotate(-90 106.7 109.6)">R4</text>
<text x="108.2" y="113.2">GND</text>
<text x="111.3" y="109.6" transform="rotate(-90 111.3 109.6)">330Ω</text>
<text x="214" y="113.2">BOOM-I2C-SDA</text>
<text x="223.4" y="108.4">ANT-SCK</text>
<text x="225" y="110.8">ANT-SS</text>
<text x="43.7" y="118">GND</text>
<text x="66.4" y="118.7">0.1Ω</text>
<text x="66.4" y="114.2">R3</text>
<text x="74.7" y="115.6">12V</text>
<text x="92.4" y="117.3">C3</text>
<text x="101.9" y="117.3">C6</text>
<text x="214.2" y="115.6">BOOM-I2C-SCL</text>
<text x="215" y="119.6">CAM-USB-D_P</text>
<text x="92.4" y="121.9">0.1uF</text>
<text x="93.8" y="125.1">GND</text>
<text x="101.9" y="121.9">10uF</text>
<text x="134.4" y="125.1">Option to Connect 5V-Dig-In and 5V-Act-In together</text>
<text x="214.8" y="122">CAM-USB-D_N</text>
<text x="31.8" y="127.5">J-GND</text>
<text x="41.3" y="129.9">GND</text>
<text x="160.7" y="127.5">5V-DIG-IN</text>
<text x="228.7" y="129.9">GND</text>
<text x="80.5" y="133.5" transform="rotate(-90 80.5 133.5)">R6</text>
<text x="81.9" y="137.1">GND</text>
<text x="85" y="133.5" transform="rotate(-90 85 133.5)">1.2kΩ</text>
<text x="149.4" y="135.1">JP1</text>
<text x="160.7" y="134.7">5V-ACT-IN</text>
<text x="237.4" y="132.3">182-037-213R531</text>
<text x="153.5" y="143">TP8</text>
<text x="67.6" y="146.6">Test Points</text>
<text x="115.3" y="146.6">BOOM-I2C-SDA</text>
<text x="115.3" y="149">BOOM-I2C-SCL</text>
<text x="141.1" y="145.9">GND</text>
<text x="212.7" y="148.4">H4</text>
<text x="79.5" y="153.8">LASER-UART-1</text>
<text x="145.9" y="155.4">GND</text>
<text x="160.2" y="155.4">GND</text>
<text x="212.7" y="151.3">MOUNT-HOLE3.3</text>
<text x="212.7" y="153.2">H3</text>
<text x="79.5" y="156.1">LASER-UART-2</text>
<text x="79.5" y="158.5">LASER-UART-3</text>
<text x="79.5" y="160.9">LASER-UART-4</text>
<text x="117.7" y="158.5">ANT-MOSI</text>
<text x="117.7" y="160.9">ANT-MISO</text>
<text x="140.3" y="160.2">5V-DIG-IN</text>
<text x="173.1" y="156.8" transform="rotate(-90 173.1 156.8)">TP5</text>
<text x="212.7" y="160.9">MOUNT-HOLE3.3</text>
<text x="212.7" y="156.1">MOUNT-HOLE3.3</text>
<text x="212.7" y="158">H2</text>
<text x="79.5" y="163.3">LASER-UART-5</text>
<text x="81.9" y="165.7">LASER-I2C-SDA</text>
<text x="117.7" y="163.3">ANT-SCK</text>
<text x="117.7" y="165.7">ANT-SS</text>
<text x="140" y="165">5V-ACT-IN</text>
<text x="212.7" y="165.6">MOUNT-HOLE3.3</text>
<text x="212.7" y="162.8">H1</text>
<text x="79.5" y="170.5">STATIC-I2C-SDA</text>
<text x="79.5" y="172.9">STATIC-I2C-SCL</text>
<text x="81.9" y="168.1">LASER-I2C-SCL</text>
<text x="143.9" y="169.7">12V-IN</text>
<text x="158.7" y="171.2" transform="rotate(-90 158.7 171.2)">TP4 TP3 TP2 TP1</text>
<text x="81.9" y="175.2">MAGNET-I2C-SDA</text>
<text x="81.9" y="177.6">MAGNET-I2C-SCL</text>
<text x="79.5" y="180">GND</text>
</g>
<g font-size="2" fill="#808080">
<text x="237.3" y="36.5">1</text>
<text x="237.3" y="38.9">2</text>
<text x="237.3" y="41.3">3</text>
<text x="242.8" y="37.5">1</text>
<text x="242.8" y="39.9">2</text>
<text x="153.8" y="47.1">1</text>
<text x="159.3" y="46.1">1</text>
<text x="237.3" y="43.6">4</text>
<text x="237.3" y="46.1">5</text>
<text x="242.8" y="42.3">3</text>
<text x="242.8" y="44.7">4</text>
<text x="242.8" y="47.1">5</text>
<text x="153.8" y="49.5">2</text>
<text x="153.8" y="51.9">3</text>
<text x="159.3" y="48.4">2</text>
<text x="159.3" y="50.8">3</text>
<text x="159.3" y="53.2">4</text>
<text x="237.3" y="48.4">6</text>
<text x="237.3" y="50.8">7</text>
<text x="237.3" y="53.2">8</text>
<text x="242.8" y="49.5">6</text>
<text x="242.8" y="51.9">7</text>
<text x="153.8" y="54.3">4</text>
<text x="153.8" y="56.6">5</text>
<text x="153.8" y="59">6</text>
<text x="159.3" y="55.6">5</text>
<text x="159.3" y="58">6</text>
<text x="236.2" y="58">10</text>
<text x="237.3" y="55.6">9</text>
<text x="242.8" y="54.3">8</text>
<text x="242.8" y="56.6">9</text>
<text x="242.8" y="59">10</text>
<text x="153.8" y="61.4">7</text>
<text x="153.8" y="63.8">8</text>
<text x="159.3" y="60.4">7</text>
<text x="159.3" y="62.7">8</text>
<text x="159.3" y="65.2">9</text>
<text x="236.2" y="62.7">12</text>
<text x="236.2" y="65.2">13</text>
<text x="236.3" y="60.4">11</text>
<text x="242.8" y="61.4">11</text>
<text x="242.8" y="63.8">12</text>
<text x="152.7" y="68.6">10</text>
<text x="152.8" y="71">11</text>
<text x="153.8" y="66.2">9</text>
<text x="159.3" y="67.5">10</text>
<text x="159.3" y="69.9">11</text>
<text x="236.2" y="67.5">14</text>
<text x="236.2" y="69.9">15</text>
<text x="242.8" y="66.2">13</text>
<text x="242.8" y="68.6">14</text>
<text x="242.8" y="71">15</text>
<text x="152.7" y="73.4">12</text>
<text x="152.7" y="75.7">13</text>
<text x="159.3" y="72.3">12</text>
<text x="159.3" y="74.7">13</text>
<text x="159.3" y="77">14</text>
<text x="236.2" y="72.3">16</text>
<text x="236.2" y="74.7">17</text>
<text x="236.2" y="77">18</text>
<text x="242.8" y="73.4">16</text>
<text x="242.8" y="75.7">17</text>
<text x="152.7" y="78.1">14</text>
<text x="152.7" y="80.5">15</text>
<text x="152.7" y="82.9">16</text>
<text x="159.3" y="79.5">15</text>
<text x="159.3" y="81.8">16</text>
<text x="236.2" y="79.5">19</text>
<text x="236.2" y="81.8">20</text>
<text x="242.8" y="78.1">18</text>
<text x="242.8" y="80.5">19</text>
<text x="242.8" y="82.9">20</text>
<text x="152.7" y="85.3">17</text>
<text x="152.7" y="87.7">18</text>
<text x="159.3" y="84.2">17</text>
<text x="159.3" y="86.6">18</text>
<text x="159.3" y="89">19</text>
<text x="236.2" y="84.2">21</text>
<text x="236.2" y="86.6">22</text>
<text x="236.2" y="89">23</text>
<text x="242.8" y="85.3">21</text>
<text x="242.8" y="87.7">22</text>
<text x="152.7" y="90">19</text>
<text x="152.7" y="92.5">20</text>
<text x="152.7" y="94.8">21</text>
<text x="159.3" y="91.4">20</text>
<text x="159.3" y="93.8">21</text>
<text x="236.2" y="91.4">24</text>
<text x="236.2" y="93.8">25</text>
<text x="242.8" y="90">23</text>
<text x="242.8" y="92.5">24</text>
<text x="242.8" y="94.8">25</text>
<text x="152.7" y="97.2">22</text>
<text x="152.7" y="99.6">23</text>
<text x="152.7" y="102">24</text>
<text x="159.3" y="96.1">22</text>
<text x="159.3" y="98.6">23</text>
<text x="159.3" y="100.9">24</text>
<text x="236.2" y="96.1">26</text>
<text x="236.2" y="98.6">27</text>
<text x="236.2" y="100.9">28</text>
<text x="242.8" y="97.2">26</text>
<text x="242.8" y="99.6">27</text>
<text x="242.8" y="102">28</text>
<text x="152.7" y="104.4">25</text>
<text x="159.3" y="103.3">25</text>
<text x="236.2" y="103.3">29</text>
<text x="236.2" y="105.7">30</text>
<text x="242.8" y="104.4">29</text>
<text x="242.8" y="106.8">30</text>
<text x="236.2" y="108.1">31</text>
<text x="236.2" y="110.5">32</text>
<text x="236.2" y="112.9">33</text>
<text x="242.8" y="109.1">31</text>
<text x="242.8" y="111.5">32</text>
<text x="242.8" y="113.9">33</text>
<text x="38.7" y="117.6">1</text>
<text x="38.7" y="115.2">2</text>
<text x="236.2" y="115.2">34</text>
<text x="236.2" y="117.6">35</text>
<text x="242.8" y="116.3">34</text>
<text x="242.8" y="118.7">35</text>
<text x="234.2" y="124.8">MH1</text>
<text x="236.2" y="120">36</text>
<text x="236.2" y="122.4">37</text>
<text x="242.8" y="121.1">36</text>
<text x="242.8" y="123.4">37</text>
<text x="242.8" y="125.9">MH1</text>
<text x="153.8" y="132">1</text>
<text x="153.8" y="129.6">2</text>
<text x="234.2" y="127.2">MH2</text>
<text x="242.8" y="128.2">MH2</text>
<text x="152.1" y="143.9">1</text>
<text x="110.3" y="148.6">1</text>
<text x="110.3" y="146.3">2</text>
<text x="152.1" y="146.3">2</text>
<text x="74.5" y="155.8">11</text>
<text x="74.5" y="153.4">12</text>
<text x="74.5" y="160.6">9</text>
<text x="74.5" y="158.2">10</text>
<text x="110.3" y="160.6">3</text>
<text x="110.3" y="158.2">4</text>
<text x="74.5" y="167.7">6</text>
<text x="74.5" y="165.4">7</text>
<text x="74.5" y="163">8</text>
<text x="110.3" y="165.4">1</text>
<text x="110.3" y="163">2</text>
<text x="74.5" y="172.5">4</text>
<text x="74.5" y="170.1">5</text>
<text x="74.5" y="179.7">1</text>
<text x="74.5" y="177.3">2</text>
<text x="74.5" y="174.9">3</text>
</g>
<g font-size="1.7" fill="#808080">
<text x="151.1" y="42.5">J9</text>
<text x="151.8" y="108.4">182-025-213R531</text>
</g>
</svg>
